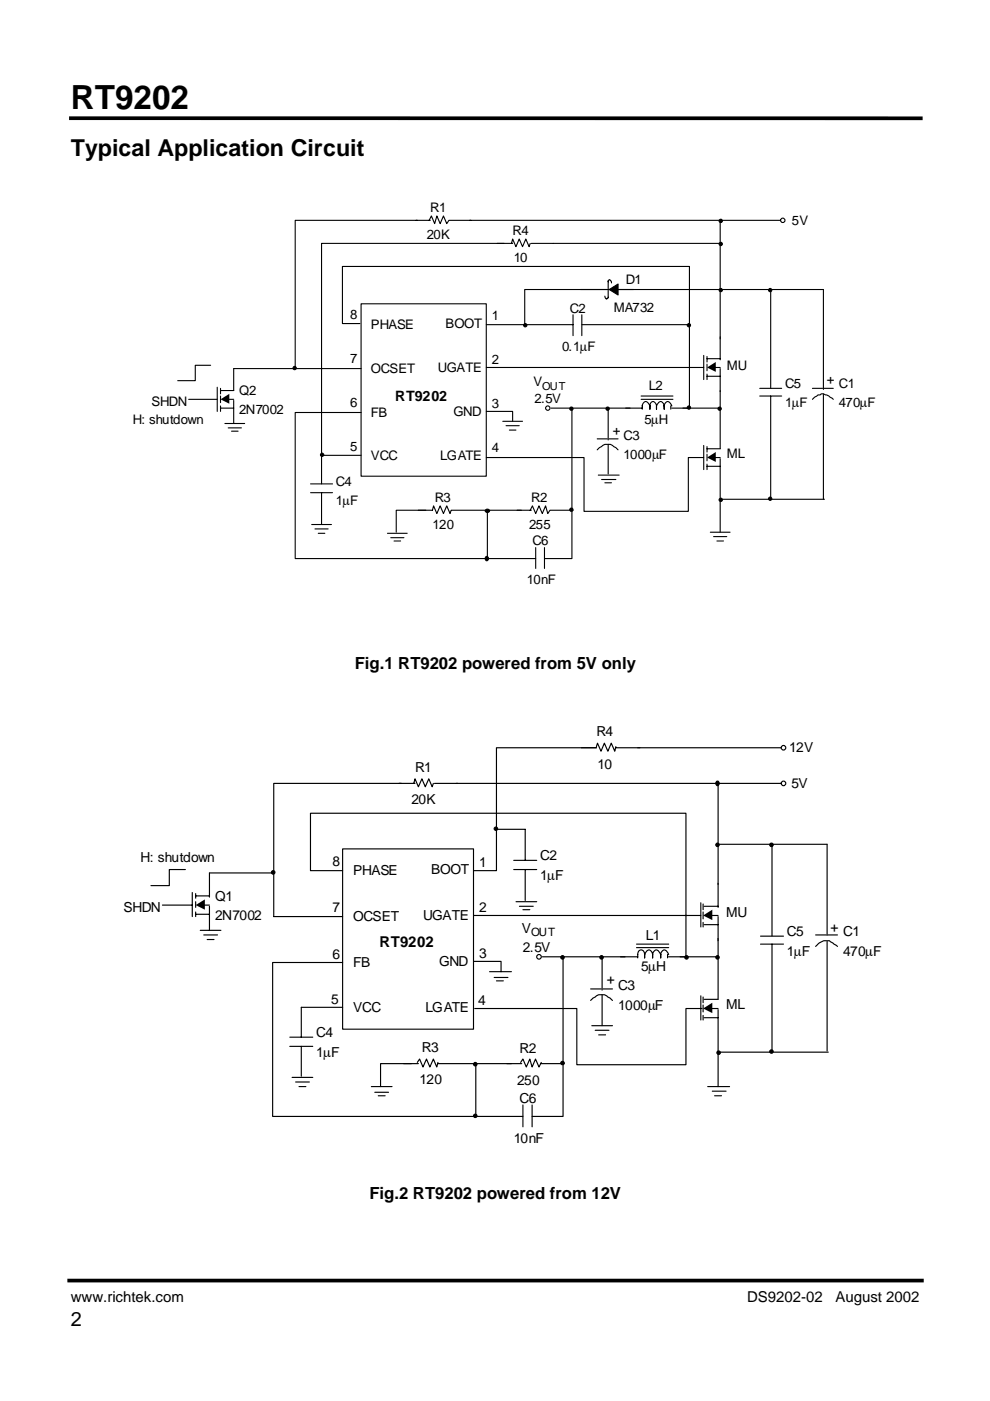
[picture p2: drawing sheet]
<svg xmlns="http://www.w3.org/2000/svg" width="210mm" height="297mm" viewBox="0 0 210 297" stroke-linecap="round" stroke-linejoin="round" font-family="sans-serif">
<path d="M14.6 25.1h181M14.3 271.5h181.6" fill="none" stroke="#000" stroke-width=".78" stroke-linecap="butt"/>
<g fill="none" stroke="#000" stroke-width=".24">
<path d="M123.3 158.5h3.1h-21.1v26.1h-4.9M126.4 158.3l.3-.7 .7 1.7 .7-1.7 .8 1.7 .7-1.7 .7 1.7 .3-1M130.6 158.5h35M72.6 180h27.8v38.2h-27.8zM84.6 166.1h3.4M85.1 166.1h-27.1v28.2h14.6M87.7 166.1l.3-1 .7 1.7 .8-1.7 .7 1.7 .7-1.7 .7 1.7 .3-.7M92.1 166.1h73.5M105.3 175.8h6.1v6.6M34.4 191.9h6.4M39.3 184.4h-3.4v3.4h-3.9M40.8 189.2v5.1"/>
<path d="M41.5 189.5v.9M41.5 191.2v1.2M41.5 193.4v.9M41.5 193.8h2.9M41.5 189.9h2.9M42.5 197.3h4.3M42.9 191.9h1.5M43.2 198.2h2.9M43.9 199.2h1.5M44.4 192.2v5.1M58 185.1h-13.6v5.1M72.6 184.6h-6.8v-12.2h79.6v30.2"/>
<path d="M100.4 194.1h48.2M108.9 184.4h4.9M108.9 182.4h4.9M109.4 191.2h4.4M110.1 192.2h3M110.9 192.9h1.4M111.4 184.4v6.5M61.4 219.9h4.9M72.6 204.1h-14.8v32.6h43.1v-11M72.6 213.6h-8.7v6.3M100.4 203.8h5.8v2.2M103.8 206h4.6"/>
<path d="M104.8 207.2h2.9M105.3 208h1.4M125.2 212.1l.5-.5a2.95 2.95 0 0 1 2.4-.7l1.3 .7 .5 .5M125.2 209.7h4.7M131.6 202.9h3.6M135 200.9h6.8M135 200.2h6.8M136.7 202.4a.76 .76 0 0 0-.8-1 .76 .76 0 0 0-.7 1v.7M136.7 202.4a1.06 1.06 0 0 1 1.2-.9l.4 .5 .1 .4M136.7 202.4v.7M138.4 202.4a.78 .78 0 0 1 .6-.9 .78 .78 0 0 1 .9 .5l.2 .4M138.4 202.4v.7"/>
<path d="M140.1 202.4a.78 .78 0 0 1 .6-.9 .78 .78 0 0 1 .9 .5l.2 .4M140.1 202.4v.7M141.5 202.4v.7M141.8 202.9h3.6M61.4 221.8h4.9M61.9 228.4h4.4M62.7 229.4h2.9M63.4 230.4h1.5M63.9 221.8v6.4M107.5 225.5h3.1M110.4 225.3l.5-.8 .7 1.7 .7-1.7 .5 1.7 .7-1.7 .8 1.7 .5-.9M114.8 225.5h4.8"/>
<circle cx="166.1" cy="158.5" r=".49"/>
<circle cx="166.1" cy="166.1" r=".48"/>
</g>
<path d="M41.5 191.9l1.9-1.2v2.2z" fill="#000"/>
<g fill="#000" stroke="#000" stroke-width=".24">
<circle cx="105.2" cy="175.7" r=".36"/>
<circle cx="57.9" cy="185" r=".37"/>
</g>
<path d="M127.7 202.9v7z" fill="#fff"/>
<g fill="none" stroke="#000" stroke-width=".24">
<path d="M152.3 199v12.9h-3M172.9 198.2h4.7M125.5 217.5h4.4M126.2 218.4h2.9M126.9 219.4h1.5M127.7 202.9v7M127.7 210.9v6.6M148.6 211.1v5.2M149.1 211.4v1.2M149.1 213.1v1.4M149.1 215.3v1M149.3 215.8h3"/>
<path d="M150.5 213.8h1.8M152.3 214.1v16.3M172.9 200.7l.3-.3a2.32 2.32 0 0 1 3.6-.2l.8 .5M150.1 230.4h4.6M151 231.4h2.9M151.5 232.3h1.5"/>
</g>
<path d="M149.1 213.8l1.9-1.2v2.2z" fill="#000"/>
<path d="M175.4 179v19.2z" fill="#fff"/>
<path d="M175.4 179v19.2" fill="none" stroke="#000" stroke-width=".24"/>
<path d="M175.4 199.5v23.3z" fill="#fff"/>
<path d="M152.3 165.8v21.7M175.4 199.5v23.3M144.2 202.9h8.1M78.7 230.4h4.4M79.5 231.6h2.9M80.2 232.3h1.5M85.6 225.5h3.1M87.2 225.5h-6.5v4.9M88.5 225.3l.5-.8 .7 1.7 .7-1.7 .7 1.7 .8-1.7 .7 1.7 .3-.9M92.9 225.5h15.5" fill="none" stroke="#000" stroke-width=".24"/>
<g fill="#000" stroke="#000" stroke-width=".24">
<circle cx="127.5" cy="203" r=".37"/>
<circle cx="145.6" cy="203" r=".37"/>
<circle cx="152.1" cy="203" r=".36"/>
<circle cx="100.8" cy="225.6" r=".37"/>
</g>
<path d="M163.7 179.2v19.3z" fill="#fff"/>
<path d="M163.7 179.2v19.3" fill="none" stroke="#000" stroke-width=".24"/>
<path d="M163.7 200.2v22.9z" fill="#fff"/>
<g fill="none" stroke="#000" stroke-width=".24">
<path d="M152.5 179h22.9M148.6 191.4v5.1M149.1 191.7v1.2M149.1 193.4v1.4M149.1 195.6v.9M149.3 196h3M149.3 192.2h3M150.5 194.1h1.8M152.3 187.3v5.1M152.3 194.3v5.2M161.2 198.5h4.9M100.6 213.8h21.7v11.9h23.1v-11.9h3.4"/>
<path d="M115 202.9h17.5M119.4 203.1v33.6h-6.6M161.2 200.2h4.9M163.7 200.2v22.9M100.9 236.7h10M110.9 234.3v4.6M112.8 234.3v4.6M152.3 223.1h23.3"/>
<circle cx="114.3" cy="202.9" r=".49"/>
</g>
<g fill="#000" stroke="#000" stroke-width=".24">
<path d="M151.9 165.7a.43 .43 0 0 1 .6 .4 .43 .43 0 0 1-.6 .4 .57 .57 0 0 1 0-.8z" fill-rule="evenodd"/>
<circle cx="152.1" cy="179.1" r=".36"/>
<circle cx="163.6" cy="179.1" r=".37"/>
<circle cx="119.3" cy="203" r=".37"/>
<circle cx="100.8" cy="236.6" r=".36"/>
<circle cx="119.3" cy="225.4" r=".36"/>
<circle cx="152.4" cy="223.2" r=".37"/>
<circle cx="163.6" cy="222.9" r=".37"/>
</g>
<path d="M149.1 194.1l1.9-1.2v2.2z" fill="#000"/>
<path d="M109.6 108.2h3M112.4 108.2l.5-.9 .7 1.6 .7-1.6 .7 1.6 .7-1.6 .4 1.6 .5-.7h4.9" fill="none" stroke="#000" stroke-width=".23"/>
<path d="M123.4 68.8h22.8z" fill="#fff"/>
<path d="M123.4 68.8h22.8" fill="none" stroke="#000" stroke-width=".23"/>
<path d="M103.1 68.8h18.4z" fill="#fff"/>
<path d="M103.1 68.8h18.4M121.5 66.7v4.5M123.4 66.7v4.5M68.2 96.3v6.3" fill="none" stroke="#000" stroke-width=".23"/>
<path d="M68.2 104.5v6.7z" fill="#fff"/>
<g fill="none" stroke="#000" stroke-width=".23">
<path d="M126.6 95.4l.5-.5a2.55 2.55 0 0 1 2.8-.5l1.1 1M126.6 93h4.4M132.7 86.5h3.5M135.9 84.7h6.8M135.9 84h6.8M137.8 86.1a1.02 1.02 0 0 0-1.1-.9 1.42 1.42 0 0 0-.5 1.6M137.8 86.1a.68 .68 0 0 1 .5-.9 .68 .68 0 0 1 .8 .5l.1 .4M137.8 86.1v.7M139.2 86.1a1.02 1.02 0 0 1 1.1-.9l.5 .9M139.2 86.1v.7M140.8 86.1a.75 .75 0 0 1 .6-.9 .75 .75 0 0 1 .9 .5l.2 .4M140.8 86.1v.7"/>
<path d="M142.2 86.1v.7M142.5 86.5h3.4M65.8 104.5h4.7M65.8 102.6h4.7M68.2 104.5v6.7"/>
</g>
<circle cx="152.8" cy="46.8" r=".35" fill="#000" stroke="#000" stroke-width=".23"/>
<path d="M128.9 86.5v6.8z" fill="#fff"/>
<g fill="none" stroke="#000" stroke-width=".23">
<path d="M49.6 78.1v4.7h-2.8M76.6 64.4h26.5v36.6h-26.5zM103.1 77.9h46.1M149.2 75.4v5.1M149.9 75.6v1.2M149.9 77.2v1.4M149.9 79.3v1.2M149.9 79.8h2.8M149.9 76.1h2.8M151.3 77.9h1.4M152.7 71.4v4.9M152.7 78.1v17h-2.8"/>
<path d="M46.1 82.1v5.1M46.8 82.3v1.2M46.8 84v1.4M46.8 86.1v1.1M46.8 86.5h2.8M48.2 84.7h1.4M49.6 84.9v4.9M106.6 89.3h4.2M107.3 90.3h2.8M108 91.2h1.4M128.9 86.5v6.8M128.9 94.2v6.3"/>
<path d="M149.2 94.4v5.2M149.9 94.7v1.1M149.9 96.3v1.4M149.9 98.4v1.2M149.9 98.9h2.8M151.3 97h1.4M152.7 97.2v15.6M172.3 84.7l1.1-1h.5l.2-.2 1.2 .2 1.4 1M172.3 82.3h4.4M126.9 100.7h4.4M127.6 101.7h3M128.2 102.4h1.4"/>
<path d="M150.6 112.8h4.2M151.3 113.8h2.8M152 114.7h1.4"/>
</g>
<path d="M149.9 77.9l1.9-1.1v2zM46.8 84.7l1.8-1.2v2.1zM149.9 97l1.9-1.2v2.1z" fill="#000"/>
<path d="M174.6 61.4v21.2z" fill="#fff"/>
<path d="M174.6 61.4v21.2" fill="none" stroke="#000" stroke-width=".23"/>
<path d="M174.6 83.5v22.4z" fill="#fff"/>
<g fill="none" stroke="#000" stroke-width=".23">
<path d="M88.2 46.7h3M88.4 46.7h-25.8v31.4M91 46.7l.5-.9 .7 1.6 .4-1.6 .7 1.6 .7-1.6 .7 1.6 .5-.7h4.6M99.6 46.7h65.9M106.8 51.6h-38.6v44.9h8.4M152.7 46.7v25.2M44.7 77.4h-3.3v3.3h-3.7M49.6 78.1h27M76.3 68.6h-3.7v-12.1h73.6v30v-.2M40 84.7h6.1M47.7 89.8h4.2M48.4 90.7h2.8"/>
<path d="M49.1 91.4h1.4M76.6 87.5h-14v30.9h40.7v-10M103.1 87.2h5.6v2.1M144.8 86.5h7.7M174.6 83.5v22.4M66.1 111.2h4.2M66.8 112.1h2.8M67.5 113.1h1.4M82.1 113.1h4.2M82.8 114h2.8M83.5 114.7h1.4M88.7 108.2h3l.2-.9 .7 1.6 .7-1.6 .7 1.6 .7-1.6 .7 1.6 .3-.7h14.9"/>
<path d="M90.3 108.2h-6.3v4.6"/>
<circle cx="166" cy="46.7" r=".47"/>
<circle cx="116.1" cy="86.5" r=".46"/>
</g>
<g fill="#000" stroke="#000" stroke-width=".23">
<circle cx="152.8" cy="51.7" r=".35"/>
<circle cx="62.5" cy="78" r=".35"/>
<circle cx="146.1" cy="69" r=".35"/>
<circle cx="68.3" cy="96.4" r=".35"/>
<circle cx="128.8" cy="86.6" r=".35"/>
<circle cx="146.1" cy="86.4" r=".35"/>
<circle cx="152.6" cy="86.6" r=".35"/>
<circle cx="103.4" cy="108.3" r=".41"/>
</g>
<path d="M163.4 61.4v20.9z" fill="#fff"/>
<path d="M163.4 61.4v20.9" fill="none" stroke="#000" stroke-width=".23"/>
<path d="M163.4 84v21.9z" fill="#fff"/>
<g fill="none" stroke="#000" stroke-width=".23">
<path d="M105.4 51.6h3.3M108.5 51.6l.2-.9 .7 1.6 .7-1.6 .7 1.6 .7-1.6 .7 1.6 .2-.7M112.6 51.6h40.1M128.9 59.5v3.7l-.4 .2-.3-.6M128.9 59.8l.3-.5 .4 .3v.4M123.1 61.4h5.6M131 61.4h3.3M174.6 61.4h-63.3v7.4M103.1 97h20.7v11.4h22.1v-11.4h3.3M116.8 86.5h16.8M121.3 86.5v31.9h-5.9M161.1 84h4.6"/>
<path d="M161.1 82.3h4.6M163.4 84v21.9M103.3 118.4h10.3M113.6 116.1v4.4M115.4 116.1v4.4M152.7 105.9h22.1"/>
</g>
<g fill="#000" stroke="#000" stroke-width=".23">
<path d="M129.2 61.4l1.8-1.2v2.3z"/>
<path d="M103 118a.42 .42 0 0 1 .6 .4 .42 .42 0 0 1-.6 .4 .57 .57 0 0 1 0-.8z" fill-rule="evenodd"/>
<circle cx="111.4" cy="69" r=".35"/>
<circle cx="152.8" cy="61.5" r=".35"/>
<circle cx="163.3" cy="61.5" r=".35"/>
<circle cx="121.1" cy="86.6" r=".35"/>
<circle cx="121.1" cy="108.1" r=".35"/>
<circle cx="152.8" cy="106" r=".35"/>
<circle cx="163.3" cy="105.7" r=".35"/>
</g>
<text font-size="7" x="15" y="23">RT9202</text>
<text font-size="4.9" x="15" y="33">Typical Application Circuit</text>
<text font-size="4.2" x="15" y="281.1">2</text>
<g font-size="3.5">
<text x="75.2" y="141.9">Fig.1 RT9202 powered from 5V only</text>
<text x="78.3" y="254.1">Fig.2 RT9202 powered from 12V</text>
</g>
<g font-size="3.2">
<text x="80.5" y="200.7">RT9202</text>
<text x="15" y="276.1">www.richtek.com</text>
<text x="158.4" y="276.1">DS9202-02</text>
<text x="177.1" y="276.1">August 2002</text>
</g>
<text font-size="3" x="83.8" y="84.9">RT9202</text>
<g font-size="2.9">
<text x="126.4" y="156.1">R4</text>
<text x="167.3" y="159.5">12V</text>
<text x="88" y="163.7">R1</text>
<text x="126.7" y="162.9">10</text>
<text x="167.8" y="167.1">5V</text>
<text x="87.3" y="170.5">20K</text>
<text x="29.8" y="182.7">H: shutdown</text>
<text x="70.5" y="183.6">8</text>
<text x="74.8" y="185.6">PHASE</text>
<text x="91.4" y="185.3">BOOT</text>
<text x="101.6" y="183.9">1</text>
<text x="114.5" y="182.4">C2</text>
<text x="45.6" y="190.9">Q1</text>
<text x="114.5" y="186.6">1µF</text>
<text x="26.2" y="193.4">SHDN</text>
<text x="45.6" y="195.1">2N7002</text>
<text x="70.5" y="193.4">7</text>
<text x="74.8" y="195.3">OCSET</text>
<text x="89.7" y="195.1">UGATE</text>
<text x="101.6" y="193.4">2</text>
<text x="110.6" y="197.8">V</text>
<text x="154" y="194.4">MU</text>
<text x="176.1" y="197.5">+</text>
<text x="70.5" y="203.3">6</text>
<text x="101.6" y="203.1">3</text>
<text x="110.9" y="201.9">2.5V</text>
<text x="136.9" y="199.2">L1</text>
<text x="166.9" y="198.5">C5</text>
<text x="166.9" y="202.6">1µF</text>
<text x="178.8" y="198.5">C1</text>
<text x="178.8" y="202.6">470µF</text>
<text x="74.8" y="205.1">FB</text>
<text x="93.1" y="204.8">GND</text>
<text x="128.7" y="208.7">+</text>
<text x="131.1" y="209.9">C3</text>
<text x="136" y="205.8">5µH</text>
<text x="70.2" y="212.9">5</text>
<text x="74.8" y="214.6">VCC</text>
<text x="90.2" y="214.6">LGATE</text>
<text x="101.4" y="213.1">4</text>
<text x="131.1" y="214.1">1000µF</text>
<text x="154" y="213.8">ML</text>
<text x="67.1" y="219.9">C4</text>
<text x="67.1" y="224">1µF</text>
<text x="89.5" y="223.1">R3</text>
<text x="110.2" y="223.3">R2</text>
<text x="89" y="229.9">120</text>
<text x="109.7" y="230.1">250</text>
<text x="110.2" y="233.8">C6</text>
<text x="108.9" y="242.3">10nF</text>
</g>
<g font-size="2.8">
<text x="91.2" y="44.9">R1</text>
<text x="167.9" y="47.7">5V</text>
<text x="90.5" y="50.7">20K</text>
<text x="108.7" y="49.8">R4</text>
<text x="108.9" y="55.6">10</text>
<text x="132.7" y="60.2">D1</text>
<text x="74.2" y="67.7">8</text>
<text x="78.7" y="69.8">PHASE</text>
<text x="94.5" y="69.6">BOOT</text>
<text x="104.3" y="67.9">1</text>
<text x="120.8" y="66.3">C2</text>
<text x="130.1" y="66.1">MA732</text>
<text x="74.2" y="77">7</text>
<text x="104.3" y="77.2">2</text>
<text x="119.2" y="74.4">0.1µF</text>
<text x="50.7" y="83.8">Q2</text>
<text x="78.7" y="79.1">OCSET</text>
<text x="92.9" y="78.9">UGATE</text>
<text x="113.1" y="81.9">V</text>
<text x="137.6" y="82.6">L2</text>
<text x="154.1" y="78.4">MU</text>
<text x="166.5" y="82.4">C5</text>
<text x="175.3" y="81.4">+</text>
<text x="177.9" y="82.4">C1</text>
<text x="28.1" y="89.8">H: shutdown</text>
<text x="32.1" y="86.1">SHDN</text>
<text x="50.7" y="87.7">2N7002</text>
<text x="74.2" y="86.3">6</text>
<text x="78.7" y="88.4">FB</text>
<text x="96.1" y="88.2">GND</text>
<text x="104.3" y="86.6">3</text>
<text x="113.3" y="85.4">2.5V</text>
<text x="136.7" y="89.8">5µH</text>
<text x="166.5" y="86.3">1µF</text>
<text x="177.9" y="86.3">470µF</text>
<text x="74.2" y="95.6">5</text>
<text x="104.3" y="95.9">4</text>
<text x="129.9" y="92.1">+</text>
<text x="132.2" y="93.3">C3</text>
<text x="78.7" y="97.5">VCC</text>
<text x="93.3" y="97.5">LGATE</text>
<text x="132.2" y="97.3">1000µF</text>
<text x="154.1" y="97">ML</text>
<text x="71.2" y="103.1">C4</text>
<text x="71.2" y="107">1µF</text>
<text x="92.2" y="106.3">R3</text>
<text x="112.6" y="106.3">R2</text>
<text x="91.7" y="112.2">120</text>
<text x="112.2" y="112.2">255</text>
<text x="112.9" y="115.7">C6</text>
<text x="111.7" y="123.8">10nF</text>
</g>
<text font-size="2.4" x="112.6" y="198.5">OUT</text>
<text font-size="2.3" x="115" y="82.6">OUT</text>
</svg>
